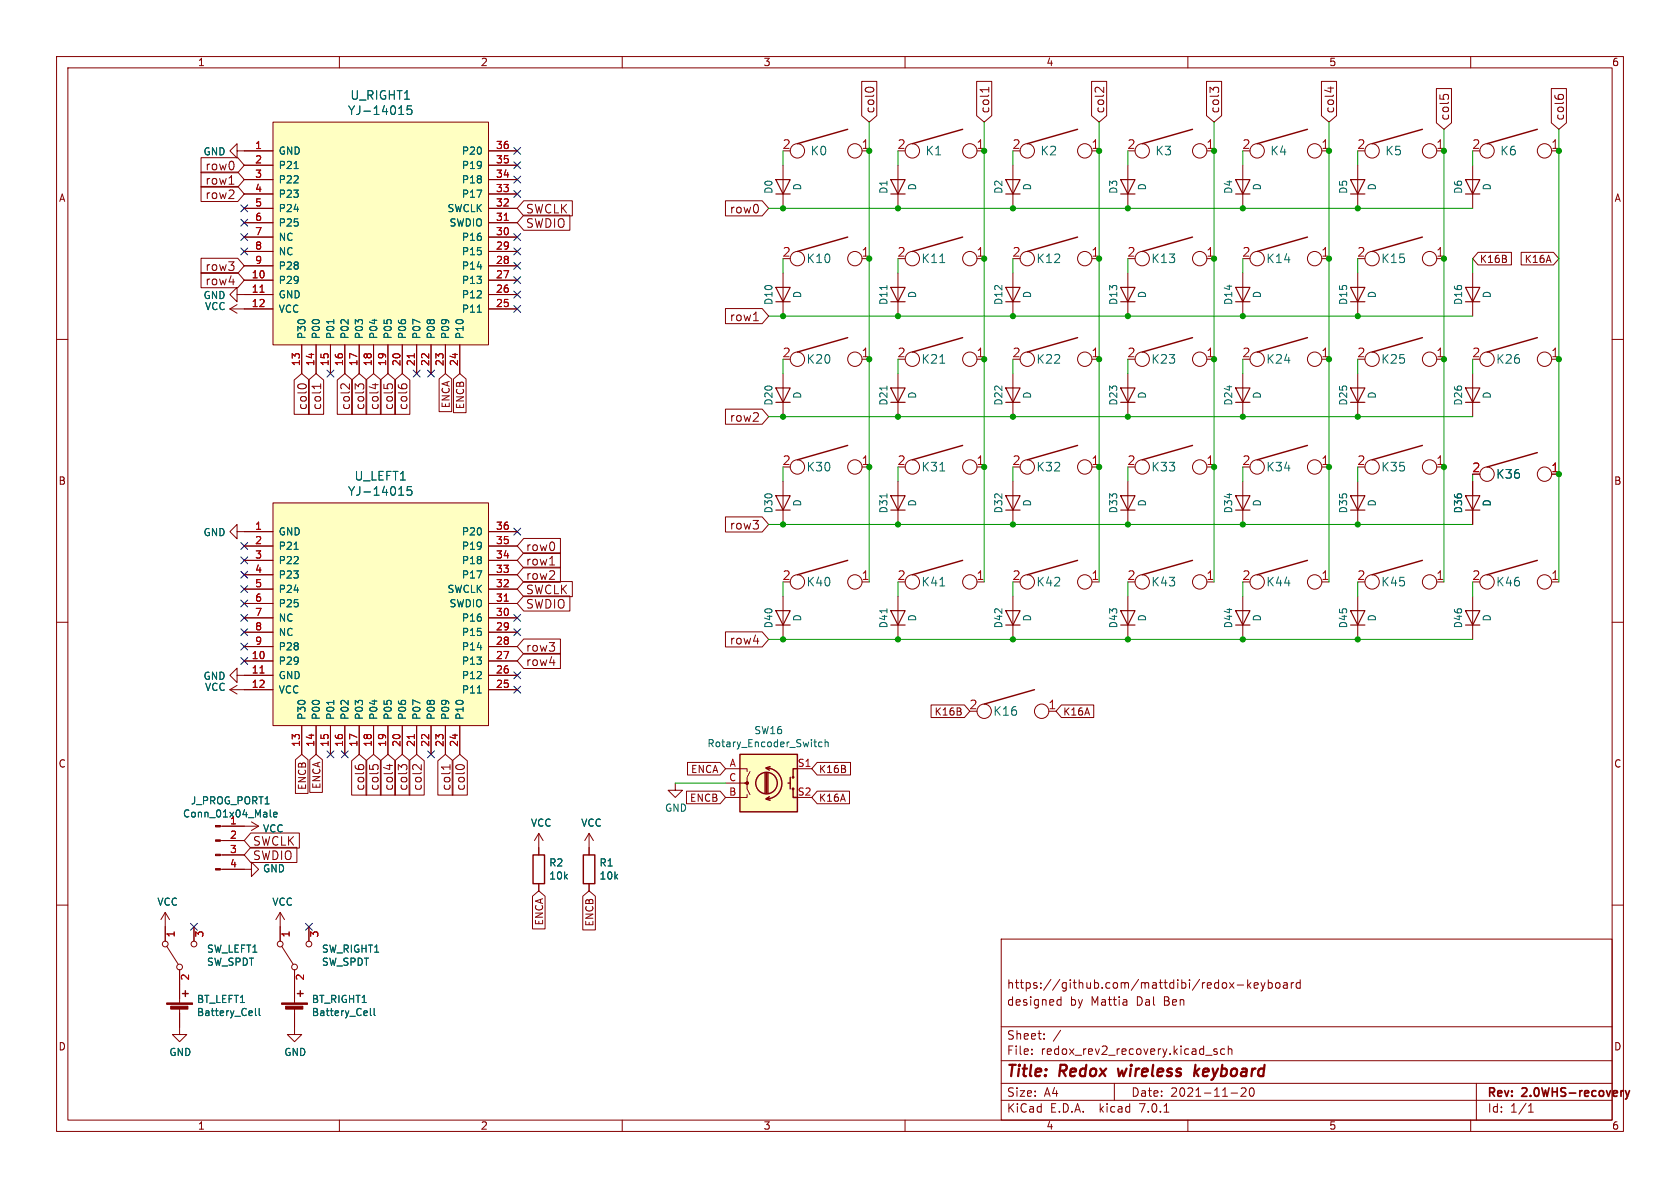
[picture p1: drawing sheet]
<svg xmlns="http://www.w3.org/2000/svg" width="297mm" height="210mm" viewBox="0 0 297 210" stroke-linecap="round" stroke-linejoin="round" font-family="sans-serif">
<g fill="none" stroke="#840000" stroke-width=".18">
<path d="M10 10h277v190h-277zM12 12h273v186h-273zM60 10v2M110 10v2M152.3 14.4h2.7v6l-1.3 1.2-1.4-1.2zM153.1 15.6l.4-.2 .8 .2M160 10v2M172.7 14.4h2.6v6l-1.3 1.2-1.3-1.2zM174.8 15.4v.9M193 14.4h2.6v6l-1.3 1.2-1.3-1.2zM195.1 15.4v1l-.8-.9-.4-.1-.2 .2M210 10v2"/>
<path d="M213.3 14.4h2.7v6l-1.4 1.2-1.3-1.2zM214.5 15.9l-.6-.5v1M214.6 15.6l.2-.2 .6 .2M233.6 14.4h2.7v6l-1.4 1.2-1.3-1.2zM235.3 15.3v1M253.9 15.7h2.7v6l-1.3 1.2-1.4-1.2zM254.6 16.8v.7M255.2 16.8l.2-.1 .6 .1M260 10v2M274.3 15.7h2.6v6l-1.3 1.2-1.3-1.2zM275.5 16.8l.3-.1 .5 .1M35.5 33h6.5l1.2 1.3-1.2 1.3h-6.5z"/>
<path d="M35.5 27.9h6.5l1.2 1.3-1.2 1.3h-6.5zM35.5 30.4h6.5l1.2 1.4-1.2 1.3h-6.5zM40.5 32.6h.9M41.9 26.7v-1.3l-1.3 1.3 1.3 1.2v-1.2h6.4M43.2 29.2h5.1M43.2 31.8h5.1M43.2 39.4h5.1M43.2 36.8h5.1M43.2 34.3h5.1M48.3 21.6h38.1v39.4h-38.1zM86.4 26.7h5M86.4 29.2h5"/>
<path d="M86.4 31.8h5M86.4 39.4h5M86.4 36.8h5M86.4 34.3h5M92.6 38h8.1v2.7h-8.1l-1.2-1.3zM92.6 35.5h8.6v2.7h-8.6l-1.2-1.4zM128.3 35.5h6.4l1.2 1.3-1.2 1.4h-6.4zM138.4 29.2v7.6M158.7 29.2v7.6M179.1 29.2v7.6M199.4 29.2v7.6M219.7 29.2v7.6"/>
<path d="M240 29.2v7.6M260.3 29.2v7.6M10 60h2M35.5 48.2h6.5l1.2 1.3-1.2 1.4h-6.5zM35.5 45.7h6.5l1.2 1.3-1.2 1.3h-6.5zM40.6 54.6h7.7M40.6 54.6l1.3 .8M41.9 52.1v-1.3l-1.3 1.3 1.3 1.2v-1.2h6.4M41.9 53.8l-1.3 .8M43.2 49.5h5.1M43.2 47h5.1M43.2 44.5h5.1"/>
<path d="M43.2 41.9h5.1M86.4 49.5h5M86.4 52.1h5M86.4 54.6h5M86.4 47h5M86.4 44.5h5M86.4 41.9h5M128.3 54.5h6.4l1.2 1.4-1.2 1.3h-6.4zM133.2 56.7h.9M138.4 48.3v7.6M158.7 48.3v7.6M179.1 48.3v7.6"/>
<path d="M199.4 48.3v7.6M219.7 48.3v7.6M240 48.3v7.6M260.3 48.3v7.6M261.3 44.6h5.9v2.2h-5.9l-1-1.1zM268.9 44.6h5.7l1 1.1-1 1.1h-5.7zM285 60h2M52 67.2l1.3-1.2 1.4 1.2v6h-2.7zM52.7 68.1l.5-.2 .9 .2M53.3 61v5M54.5 67.2l1.4-1.2 1.3 1.2v6h-2.7zM55.9 61v5"/>
<path d="M56.7 67.9v.8M56.7 68.3h-1.5l.2 .1M58.4 61v5M59.6 67.2l1.4-1.2 1.3 1.2v6h-2.7zM61 61v5M61.8 67.9v.9l-.9-.9h-.4l-.3 .2M62.2 67.2l1.3-1.2 1.3 1.2v6h-2.6zM63.4 68.4l-.6-.5v.9M63.4 68.1l.3-.2h.3l.3 .2M63.5 61v5M64.7 67.2l1.3-1.2 1.4 1.2v6h-2.7zM65.8 68h1.1"/>
<path d="M66 61v5M66.3 67.8v.9M67.2 67.2l1.4-1.2 1.3 1.2v6h-2.7zM67.9 67.9v.8M68.5 68.1l.2-.2h.4l.3 .2M68.6 61v5M69.8 67.2l1.3-1.2 1.4 1.2v6h-2.7zM70.4 68v.3M71 68.1l.3-.2h.3l.3 .2M71.1 61v5M73.7 61v5M76.2 61v5"/>
<path d="M77.6 67l1.1-1 1.2 1v5.8h-2.3zM78.7 61v5M80.2 67l1.1-1 1.1 1v5.9h-2.2zM81.3 61v5M128.3 72.3h6.4l1.2 1.4-1.2 1.3h-6.4zM138.4 66v7.7M158.7 66v7.7M179.1 66v7.7M199.4 66v7.7M219.7 66v7.7M240 66v7.7M260.3 66v7.7"/>
<path d="M41.9 94v-1.3l-1.3 1.3 1.3 1.3v-1.3h6.4M43.2 96.5h5.1M43.2 99.1h5.1M48.3 88.9h38.1v39.4h-38.1zM86.4 94h5M86.4 96.5h5M86.4 99.1h5M92.6 97.7h6.5v2.7h-6.5l-1.2-1.3zM92.6 95.2h6.5v2.7h-6.5l-1.2-1.4zM97.2 99.9h.8M128.3 91.4h6.4l1.2 1.3-1.2 1.3h-6.4zM138.4 85.1v7.6"/>
<path d="M158.7 85.1v7.6M179.1 85.1v7.6M199.4 85.1v7.6M219.7 85.1v7.6M240 85.1v7.6M260.3 85.1v7.6M10 110h2M41.9 119.4v-1.3l-1.3 1.3 1.3 1.3v-1.3h6.4M43.2 116.8h5.1M43.2 114.3h5.1M43.2 111.8h5.1M43.2 109.2h5.1"/>
<path d="M43.2 106.7h5.1M43.2 104.1h5.1M43.2 101.6h5.1M86.4 116.8h5M86.4 119.4h5M86.4 114.3h5M86.4 111.8h5M86.4 109.2h5M86.4 106.7h5M86.4 104.1h5M86.4 101.6h5M92.6 115.5h6.5v2.7h-6.5l-1.2-1.4z"/>
<path d="M92.6 102.8h8.6v2.7h-8.6l-1.2-1.4zM92.6 100.3h6.5v2.6h-6.5l-1.2-1.3zM92.6 105.3h8.1v2.7h-8.1l-1.2-1.3zM92.6 113h6.5v2.6h-6.5l-1.2-1.3zM128.3 111.7h6.4l1.2 1.3-1.2 1.4h-6.4zM138.4 105.4v7.6M158.7 105.4v7.6M179.1 105.4v7.6M199.4 105.4v7.6M219.7 105.4v7.6M240 105.4v7.6M260.3 105.4v7.6"/>
<path d="M285 110h2M40.6 121.9h7.7M40.6 121.9l1.3 .8M41.9 121.2l-1.3 .7M52.2 134.3l1.1-.9 1.2 .9v6h-2.3zM53.3 128.3v5.1M54.8 134.3l1.1-.9 1.1 .9v5.8h-2.2zM55.9 128.3v5.1M58.4 128.3v5.1M61 128.3v5.1M62.2 134.5l1.3-1.1 1.3 1.1v6.1h-2.6zM62.8 135.3v.3"/>
<path d="M63.4 135.5l.3-.3h.3l.3 .3M63.5 128.3v5.1M64.7 134.5l1.3-1.1 1.4 1.1v6.1h-2.7zM65.3 135.2v.8M65.9 135.5l.3-.3h.4l.3 .3M66 128.3v5.1M67.2 134.5l1.4-1.1 1.3 1.1v6.1h-2.7zM68.4 135.3h1M68.6 128.3v5.1M68.9 135.1v.9M69.8 134.5l1.3-1.1 1.4 1.1v6.1h-2.7zM71 135.5l.3-.3h.3l.3 .3"/>
<path d="M71 135.7l-.6-.5v.9M71.1 128.3v5.1M72.3 134.5l1.4-1.1 1.3 1.1v6.1h-2.7zM73.7 128.3v5.1M74.5 135.2v.9l-.9-.9h-.4l-.3 .3M76.2 128.3v5.1M77.4 134.5l1.3-1.1 1.4 1.1v6.1h-2.7zM78.7 128.3v5.1M79.6 135.2v.8M79.6 135.6h-1.6l.2 .1M79.9 134.5l1.4-1.1 1.3 1.1v6.1h-2.7zM80.6 135.4l.6-.2 .8 .2"/>
<path d="M81.3 128.3v5.1M86.4 121.9h5M119.4 138.4v1.3h1.2l-1.2 1.3-1.3-1.3h1.3M121.4 139.9h5.9l1 1.1-1 1.1h-5.9zM121.5 134.8h5.8l1 1.1-1 1.1h-5.8zM128.3 135.9h3.8v.5M128.3 138.4h3.8v1l.5 1.1M132.6 136.4l-.5 1v1h-.5M141 135.9h2.5M144.5 134.8h5.9v2.2h-5.9l-1-1.1zM144.5 139.9h5.7v2.2h-5.7l-1-1.1zM164.6 124.6h5.9l.9 1.1-.9 1.1h-5.9z"/>
<path d="M187.6 124.6h5.8v2.2h-5.8l-.9-1.1zM10 160h2M39 153.7h5.4v-1.3l1.3 1.3-1.3 1.2v-1.2M39 146.1h6.7M39 151.1h4.2M39 148.6h4.2M44.3 147.3h8.6v2.6h-8.6l-1.1-1.3zM44.3 149.8h8.2v2.7h-8.2l-1.1-1.4zM44.4 145.3l1.3 .8M45.7 146.1l-1.3 .7M94.1 158.4l1.1-.9 1.2 .9v5.8h-2.3zM95.2 147.3l-.7 1.3"/>
<path d="M95.2 147.3v3.8M95.2 156.2v1.3M95.2 147.3l.8 1.3M103 158.4l1.1-.9 1.2 .9v6h-2.3zM104.1 147.3l-.7 1.3M104.1 147.3v3.8M104.1 156.2v1.3M104.1 147.3l.8 1.3M132.1 140.5v.5h-3.8M285 160h2M29.2 161.3l-.8 1.3M29.2 161.3v5.1"/>
<path d="M29.2 161.3l.8 1.3M29.5 167.3l2 3.1M31.7 178.3v4.6h1.3l-1.3 1.3-1.2-1.3h1.2M31.7 171.5v5.8M34.3 163.8v2.6M49.5 161.3l-.7 1.3M49.5 161.3v5.1M49.5 161.3l.8 1.3M49.8 167.3l2 3.1M52.1 178.3v4.6h1.2l-1.2 1.3-1.3-1.3h1.3M52.1 171.5v5.8M54.6 163.8v2.6"/>
<path d="M177 166h108v32h-108zM187 177.6h.6M187 176.8h.6M187.6 176.2v1.5M217.4 173.7l.7 1M218.1 173.7l-.7 1M218.7 174.1h1.2M220.6 173.2v1.5M220.7 174.1l.4 .6M221.1 173.7l-.5 .6M221.7 174.2l.7-.1v-.3l-.5-.1-.2 .2 .1 .7h.6M222.9 173.7l.4 1"/>
<path d="M223.3 174.7l-.2 .4-.2 .1M223.6 173.7l-.3 1M224.2 173.8l.4-.1 .3 .3v.4l-.1 .2h-.6M224.2 173.2v1.5M225.6 173.8l.4-.1 .3 .3v.4l-.3 .3-.4-.1-.1-.2v-.4zM226.9 173.8h.6l.1 .9M227.6 174.1h-.5a.29 .29 0 0 0-.3 .3 .29 .29 0 0 0 .3 .3l.5-.1M228.3 173.7v1M228.7 173.7l-.3 .1-.1 .2M229.9 173.8l-.5-.1-.3 .3v.4l.2 .2h.6M229.9 173.2v1.5M60 198v2"/>
<path d="M110 198v2M160 198v2M177 194.5h108M177 191.5h108M177 187.5h108M177 181.5h108M182.4 186.3v.1M182.4 185.5v.1M184.6 183.6v.1M184.6 182.8v.1M197 191.5v3M205.8 196.6h.8"/>
<path d="M210 198v2M213.1 186.5h1.2M215.1 185.5l-.3-.1-.2 .2v.2l.5 .2v.3h-.5M216.5 185.5l-.4-.1-.3 .3v.4l.1 .2h.6M217.1 185.5l.3-.1 .3 .1 .1 .9M217.1 184.9v1.5M217.6 193.2h1.2M219.5 192.4h-.1M220.1 192.4l.2 .2-.1 .3-.8 .9h.9M221.1 192.4a1 1 0 0 0 .1 1.4 .81 .81 0 0 0 .6-.6 .81 .81 0 0 0-.3-.8M260 198v2M261 191.5v6.5"/>
<path d="M270.2 196.6h.9M270.5 195.3l-.3 .2M270.6 195.1v1.5"/>
<circle cx="141" cy="26.7" r="1.27"/>
<circle cx="151.1" cy="26.7" r="1.27"/>
<circle cx="161.3" cy="26.7" r="1.27"/>
<circle cx="171.4" cy="26.7" r="1.27"/>
<circle cx="181.6" cy="26.7" r="1.27"/>
<circle cx="191.8" cy="26.7" r="1.27"/>
<circle cx="201.9" cy="26.7" r="1.27"/>
<circle cx="212.1" cy="26.7" r="1.27"/>
<circle cx="222.2" cy="26.7" r="1.27"/>
<circle cx="232.4" cy="26.7" r="1.27"/>
<circle cx="242.6" cy="26.7" r="1.27"/>
<circle cx="252.7" cy="26.7" r="1.27"/>
<circle cx="262.9" cy="26.7" r="1.27"/>
<circle cx="273.1" cy="26.7" r="1.27"/>
<circle cx="141" cy="45.7" r="1.27"/>
<circle cx="151.1" cy="45.7" r="1.27"/>
<circle cx="161.3" cy="45.7" r="1.27"/>
<circle cx="171.4" cy="45.7" r="1.27"/>
<circle cx="181.6" cy="45.7" r="1.27"/>
<circle cx="191.8" cy="45.7" r="1.27"/>
<circle cx="201.9" cy="45.7" r="1.27"/>
<circle cx="212.1" cy="45.7" r="1.27"/>
<circle cx="222.2" cy="45.7" r="1.27"/>
<circle cx="232.4" cy="45.7" r="1.27"/>
<circle cx="242.6" cy="45.7" r="1.27"/>
<circle cx="252.7" cy="45.7" r="1.27"/>
<circle cx="141" cy="63.5" r="1.27"/>
<circle cx="151.1" cy="63.5" r="1.27"/>
<circle cx="161.3" cy="63.5" r="1.27"/>
<circle cx="171.4" cy="63.5" r="1.27"/>
<circle cx="181.6" cy="63.5" r="1.27"/>
<circle cx="191.8" cy="63.5" r="1.27"/>
<circle cx="201.9" cy="63.5" r="1.27"/>
<circle cx="212.1" cy="63.5" r="1.27"/>
<circle cx="222.2" cy="63.5" r="1.27"/>
<circle cx="232.4" cy="63.5" r="1.27"/>
<circle cx="242.6" cy="63.5" r="1.27"/>
<circle cx="252.7" cy="63.5" r="1.27"/>
<circle cx="262.9" cy="63.5" r="1.27"/>
<circle cx="273.1" cy="63.5" r="1.27"/>
<circle cx="141" cy="82.5" r="1.27"/>
<circle cx="151.1" cy="82.5" r="1.27"/>
<circle cx="161.3" cy="82.5" r="1.27"/>
<circle cx="171.4" cy="82.5" r="1.27"/>
<circle cx="181.6" cy="82.5" r="1.27"/>
<circle cx="191.8" cy="82.5" r="1.27"/>
<circle cx="201.9" cy="82.5" r="1.27"/>
<circle cx="212.1" cy="82.5" r="1.27"/>
<circle cx="222.2" cy="82.5" r="1.27"/>
<circle cx="232.4" cy="82.5" r="1.27"/>
<circle cx="242.6" cy="82.5" r="1.27"/>
<circle cx="252.7" cy="82.5" r="1.27"/>
<circle cx="262.9" cy="83.8" r="1.27"/>
<circle cx="273.1" cy="83.8" r="1.27"/>
<circle cx="141" cy="102.9" r="1.27"/>
<circle cx="151.1" cy="102.9" r="1.27"/>
<circle cx="161.3" cy="102.9" r="1.27"/>
<circle cx="171.4" cy="102.9" r="1.27"/>
<circle cx="181.6" cy="102.9" r="1.27"/>
<circle cx="191.8" cy="102.9" r="1.27"/>
<circle cx="201.9" cy="102.9" r="1.27"/>
<circle cx="212.1" cy="102.9" r="1.27"/>
<circle cx="222.2" cy="102.9" r="1.27"/>
<circle cx="232.4" cy="102.9" r="1.27"/>
<circle cx="242.6" cy="102.9" r="1.27"/>
<circle cx="252.7" cy="102.9" r="1.27"/>
<circle cx="262.9" cy="102.9" r="1.27"/>
<circle cx="273.1" cy="102.9" r="1.27"/>
<circle cx="174" cy="125.7" r="1.27"/>
<circle cx="184.1" cy="125.7" r="1.27"/>
<circle cx="29.2" cy="166.9" r=".51"/>
<circle cx="31.8" cy="170.9" r=".51"/>
<circle cx="34.3" cy="166.9" r=".51"/>
<circle cx="49.5" cy="166.9" r=".51"/>
<circle cx="52.1" cy="170.9" r=".51"/>
<circle cx="54.6" cy="166.9" r=".51"/>
</g>
<path d="M287.4 192.8l.3 1M287.7 193.8l-.1 .4-.2 .1M288.1 192.8l-.4 1" fill="none" stroke="#840000" stroke-width=".3"/>
<path d="M197.6 188.9l.3 1.3M211.3 188.2l-.2 2M211.4 189.5l.5 .7M212 188.9l-.8 .8" fill="none" stroke="#840000" stroke-width=".4"/>
<g fill="none" stroke="#840000" stroke-width=".2">
<path d="M137.2 31.8h2.5l-1.3 2.5zM137.2 34.3h2.5M157.5 31.8h2.5l-1.3 2.5zM157.5 34.3h2.5M177.8 31.8h2.5l-1.2 2.5zM177.8 34.3h2.5M198.1 31.8h2.6l-1.3 2.5zM198.1 34.3h2.6M218.4 31.8h2.6l-1.3 2.5zM218.4 34.3h2.6M238.8 31.8h2.5l-1.3 2.5zM238.8 34.3h2.5"/>
<path d="M259.1 31.8h2.5l-1.3 2.5zM259.1 34.3h2.5M137.2 50.8h2.5l-1.3 2.5zM137.2 53.3h2.5M157.5 50.8h2.5l-1.3 2.5zM157.5 53.3h2.5M177.8 50.8h2.5l-1.2 2.5zM177.8 53.3h2.5M198.1 50.8h2.6l-1.3 2.5zM198.1 53.3h2.6M218.4 50.8h2.6l-1.3 2.5zM218.4 53.3h2.6"/>
<path d="M238.8 50.8h2.5l-1.3 2.5zM238.8 53.3h2.5M259.1 50.8h2.5l-1.3 2.5zM259.1 53.3h2.5M137.2 68.6h2.5l-1.3 2.5zM137.2 71.1h2.5M157.5 68.6h2.5l-1.3 2.5zM157.5 71.1h2.5M177.8 68.6h2.5l-1.2 2.5zM177.8 71.1h2.5M198.1 68.6h2.6l-1.3 2.5zM198.1 71.1h2.6"/>
<path d="M218.4 68.6h2.6l-1.3 2.5zM218.4 71.1h2.6M238.8 68.6h2.5l-1.3 2.5zM238.8 71.1h2.5M259.1 68.6h2.5l-1.3 2.5zM259.1 71.1h2.5M137.2 87.6h2.5l-1.3 2.6zM137.2 90.2h2.5M157.5 87.6h2.5l-1.3 2.6zM157.5 90.2h2.5M177.8 87.6h2.5l-1.2 2.6zM177.8 90.2h2.5"/>
<path d="M198.1 87.6h2.6l-1.3 2.6zM198.1 90.2h2.6M218.4 87.6h2.6l-1.3 2.6zM218.4 90.2h2.6M238.8 87.6h2.5l-1.3 2.6zM238.8 90.2h2.5M259.1 87.6h2.5l-1.3 2.6zM259.1 90.2h2.5M137.2 108h2.5l-1.3 2.5zM137.2 110.5h2.5M157.5 108h2.5l-1.3 2.5zM157.5 110.5h2.5"/>
<path d="M177.8 108h2.5l-1.2 2.5zM177.8 110.5h2.5M198.1 108h2.6l-1.3 2.5zM198.1 110.5h2.6M218.4 108h2.6l-1.3 2.5zM218.4 110.5h2.6M238.8 108h2.5l-1.3 2.5zM238.8 110.5h2.5M259.1 108h2.5l-1.3 2.5zM259.1 110.5h2.5"/>
</g>
<g fill="none" stroke="#840000" stroke-width=".25">
<path d="M149.9 22.9l-8.9 2.5M170.2 22.9l-8.9 2.5M190.5 22.9l-8.9 2.5M210.8 22.9l-8.9 2.5M231.1 22.9l-8.9 2.5M251.5 22.9l-8.9 2.5M271.8 22.9l-8.9 2.5M149.9 41.9l-8.9 2.6M149.9 59.7l-8.9 2.5M170.2 41.9l-8.9 2.6M170.2 59.7l-8.9 2.5M190.5 41.9l-8.9 2.6"/>
<path d="M190.5 59.7l-8.9 2.5M210.8 59.7l-8.9 2.5M210.8 41.9l-8.9 2.6M231.1 41.9l-8.9 2.6M231.1 59.7l-8.9 2.5M251.5 59.7l-8.9 2.5M251.5 41.9l-8.9 2.6M271.8 59.7l-8.9 2.5M149.9 78.7l-8.9 2.6M170.2 78.7l-8.9 2.6M190.5 78.7l-8.9 2.6M210.8 78.7l-8.9 2.6"/>
<path d="M231.1 78.7l-8.9 2.6M251.5 78.7l-8.9 2.6M149.9 99.1l-8.9 2.5M170.2 99.1l-8.9 2.5M190.5 99.1l-8.9 2.5M210.8 99.1l-8.9 2.5M231.1 99.1l-8.9 2.5M251.5 99.1l-8.9 2.5M271.8 80l-8.9 2.6M271.8 99.1l-8.9 2.5M130.8 133.4h10.2v10.1h-10.2zM135.3 136.7v3.5"/>
<path d="M135.5 135.8a2.73 2.73 0 0 1 2.7 2.7 2.73 2.73 0 0 1-2.7 2.7M135.5 136.7v3.5M135.8 136.7v3.5M136.1 135.5l-.7 .3 .6 .3M139.3 138.4h.4M139.7 137.4v2M140.2 139.4v1.6h.8M141 135.9h-.8v1.5M182.9 121.9l-8.9 2.6M94.2 151.1h2.1v5.1h-2.1zM103.1 151.1h2.1v5.1h-2.1zM136 140.8l-.6 .4 .7 .3"/>
<path d="M32.3 175.6h1M32.8 175.1v1M52.6 175.6h1M53.1 175.1v1"/>
<circle cx="135.5" cy="138.4" r="1.9"/>
<circle cx="140.2" cy="139.4" r=".13"/>
<circle cx="140.2" cy="137.4" r=".13"/>
</g>
<g fill="#ffffc2" stroke="#ffffc2" stroke-width=".18">
<path d="M48.3 88.9h38.1v39.4h-38.1z"/>
<path d="M48.3 21.6h38.1v39.4h-38.1z"/>
<path d="M130.8 133.4h10.2v10.1h-10.2z"/>
</g>
<path d="M89.1 39h.8M46 51.7h.7M73.3 62.5v.8M46 119h.7M89.1 106.3h.8M73.3 129.8v.8" fill="none" stroke="#a90000" stroke-width=".18"/>
<g fill="none" stroke="#006464" stroke-width=".18">
<path d="M72.8 18.7h-.8v.7l.2-.1 .5 .1 .1 .2v.5l-.3 .1-.5-.1M52 29.8h.7M70.5 20.2h.9M59 56.5v.7M84.4 55.2h.7M166.2 46.4h.8M166.2 64.2h.8M52 97.1h.7M70.5 87.5h.9M72.8 86h-.8v.7l.2-.1 .5 .1 .1 .2v.5l-.3 .1-.5-.1M166.2 83.3h.8M166.2 103.6h.8"/>
<path d="M59 123.8v.7M84.4 122.5h.7M145.3 131.2h-.3l-.3 .2 .1 .5h.5M145.9 131.3l.1-.1h.4v.8M145.9 130.7v1.3M47.8 143.2v1l.2 .2M48.4 144l.6-.1-.1-.3h-.3l-.2 .2v.6h.5M45.2 178.3v1l.1 .2M45.8 178.3v1l.2 .2M65.5 178.3v1l.2 .2M66.1 178.3v1l.2 .2"/>
</g>
<g fill="#840000" stroke="#840000" stroke-width=".18">
<path d="M38.1 153.5h.9v.3h-.9z"/>
<path d="M38.1 151h.9v.3h-.9z"/>
<path d="M38.1 148.5h.9v.2h-.9z"/>
<path d="M38.1 145.9h.9v.3h-.9z"/>
<path d="M49.8 177.3h4.6v.2h-4.6z"/>
<path d="M50.5 177.9h3v.5h-3z"/>
<path d="M29.5 177.3h4.5v.2h-4.5z"/>
<path d="M30.2 177.9h3v.5h-3z"/>
<circle cx="132.1" cy="138.4" r=".25"/>
</g>
<g fill="none" stroke="#009600" stroke-width=".18">
<path d="M135.9 36.8h124.4M138.4 26.7v2.5M153.7 21.6v81.3M158.7 26.7v2.5M174 21.6v81.3M179.1 26.7v2.5M194.3 21.6v81.3M199.4 26.7v2.5M214.6 21.6v81.3M219.7 26.7v2.5M234.9 21.6v81.3M240 26.7v2.5"/>
<path d="M255.3 22.9v80M260.3 26.7v2.5M275.6 22.9v80M135.9 55.9h124.4M138.4 45.7v2.6M158.7 45.7v2.6M179.1 45.7v2.6M199.4 45.7v2.6M219.7 45.7v2.6M240 45.7v2.6M260.3 45.7v2.6M135.9 73.7h124.4"/>
<path d="M138.4 63.5v2.5M158.7 63.5v2.5M179.1 63.5v2.5M199.4 63.5v2.5M219.7 63.5v2.5M240 63.5v2.5M260.3 63.5v2.5M135.9 92.7h124.4M138.4 82.6v2.5M158.7 82.6v2.5M179.1 82.6v2.5M199.4 82.6v2.5"/>
<path d="M219.7 82.6v2.5M240 82.6v2.5M260.3 83.8v1.3M135.9 113h124.4M138.4 102.9v2.5M158.7 102.9v2.5M179.1 102.9v2.5M199.4 102.9v2.5M219.7 102.9v2.5M240 102.9v2.5M260.3 102.9v2.5M119.4 138.4h8.9"/>
</g>
<g fill="none" stroke="#000084" stroke-width=".18">
<path d="M42.6 38.8l1.2 1.2M42.6 36.2l1.2 1.2M43.8 38.8l-1.2 1.2M43.8 36.2l-1.2 1.2M90.8 26.1l1.2 1.2M90.8 28.6l1.2 1.2M90.8 31.1l1.2 1.3M90.8 33.7l1.2 1.2M92 26.1l-1.2 1.2M92 28.6l-1.2 1.2M92 31.1l-1.2 1.3M92 33.7l-1.2 1.2"/>
<path d="M42.6 41.3l1.2 1.2M42.6 43.8l1.2 1.3M43.8 41.3l-1.2 1.2M43.8 43.8l-1.2 1.3M90.8 51.5l1.2 1.2M90.8 54l1.2 1.2M90.8 46.4l1.2 1.2M90.8 41.3l1.2 1.2M90.8 43.8l1.2 1.3M90.8 48.9l1.2 1.2M92 51.5l-1.2 1.2M92 54l-1.2 1.2"/>
<path d="M92 46.4l-1.2 1.2M92 41.3l-1.2 1.2M92 43.8l-1.2 1.3M92 48.9l-1.2 1.2M57.8 65.4l1.2 1.2M59 65.4l-1.2 1.2M73.1 65.4l1.2 1.2M74.3 65.4l-1.2 1.2M75.6 65.4l1.2 1.2M76.8 65.4l-1.2 1.2M42.6 98.5l1.2 1.2M42.6 95.9l1.2 1.2"/>
<path d="M43.8 95.9l-1.2 1.2M43.8 98.5l-1.2 1.2M90.8 93.4l1.2 1.2M92 93.4l-1.2 1.2M42.6 108.6l1.2 1.2M42.6 116.2l1.2 1.2M42.6 113.7l1.2 1.2M42.6 111.2l1.2 1.2M42.6 101l1.2 1.2M42.6 103.5l1.2 1.2M42.6 106.1l1.2 1.2M43.8 108.6l-1.2 1.2"/>
<path d="M43.8 116.2l-1.2 1.2M43.8 113.7l-1.2 1.2M43.8 111.2l-1.2 1.2M43.8 101l-1.2 1.2M43.8 103.5l-1.2 1.2M43.8 106.1l-1.2 1.2M90.8 118.8l1.2 1.2M90.8 111.2l1.2 1.2M90.8 108.6l1.2 1.2M92 118.8l-1.2 1.2M92 111.2l-1.2 1.2M92 108.6l-1.2 1.2"/>
<path d="M57.8 132.7l1.2 1.3M59 132.7l-1.2 1.3M60.4 132.7l1.2 1.3M61.6 132.7l-1.2 1.3M75.6 132.7l1.2 1.3M76.8 132.7l-1.2 1.3M90.8 121.3l1.2 1.2M92 121.3l-1.2 1.2M33.7 163.2l1.2 1.2M34.9 163.2l-1.2 1.2M54 163.2l1.2 1.2M55.2 163.2l-1.2 1.2"/>
</g>
<g fill="#009600" stroke="#009600" stroke-width=".18">
<circle cx="234.9" cy="26.7" r=".46"/>
<circle cx="275.6" cy="26.7" r=".46"/>
<circle cx="255.3" cy="26.7" r=".46"/>
<circle cx="234.9" cy="45.7" r=".46"/>
<circle cx="240" cy="55.9" r=".46"/>
<circle cx="240" cy="36.8" r=".46"/>
<circle cx="174" cy="26.7" r=".46"/>
<circle cx="158.7" cy="36.8" r=".46"/>
<circle cx="153.7" cy="26.7" r=".46"/>
<circle cx="194.3" cy="26.7" r=".46"/>
<circle cx="179.1" cy="36.8" r=".46"/>
<circle cx="174" cy="45.7" r=".46"/>
<circle cx="199.4" cy="73.7" r=".46"/>
<circle cx="219.7" cy="92.7" r=".46"/>
<circle cx="214.6" cy="82.6" r=".46"/>
<circle cx="234.9" cy="82.6" r=".46"/>
<circle cx="199.4" cy="92.7" r=".46"/>
<circle cx="194.3" cy="82.6" r=".46"/>
<circle cx="219.7" cy="113" r=".46"/>
<circle cx="240" cy="113" r=".46"/>
<circle cx="199.4" cy="113" r=".46"/>
<circle cx="219.7" cy="36.8" r=".46"/>
<circle cx="214.6" cy="26.7" r=".46"/>
<circle cx="194.3" cy="45.7" r=".46"/>
<circle cx="199.4" cy="55.9" r=".46"/>
<circle cx="194.3" cy="63.5" r=".46"/>
<circle cx="214.6" cy="45.7" r=".46"/>
<circle cx="214.6" cy="63.5" r=".46"/>
<circle cx="219.7" cy="55.9" r=".46"/>
<circle cx="199.4" cy="36.8" r=".46"/>
<circle cx="219.7" cy="73.7" r=".46"/>
<circle cx="255.3" cy="45.7" r=".46"/>
<circle cx="234.9" cy="63.5" r=".46"/>
<circle cx="240" cy="92.7" r=".46"/>
<circle cx="275.6" cy="83.8" r=".46"/>
<circle cx="255.3" cy="63.5" r=".46"/>
<circle cx="275.6" cy="63.5" r=".46"/>
<circle cx="255.3" cy="82.6" r=".46"/>
<circle cx="240" cy="73.7" r=".46"/>
<circle cx="138.4" cy="36.8" r=".46"/>
<circle cx="153.7" cy="45.7" r=".46"/>
<circle cx="158.7" cy="92.7" r=".46"/>
<circle cx="138.4" cy="113" r=".46"/>
<circle cx="158.7" cy="113" r=".46"/>
<circle cx="138.4" cy="73.7" r=".46"/>
<circle cx="153.7" cy="82.6" r=".46"/>
<circle cx="158.7" cy="73.7" r=".46"/>
<circle cx="158.7" cy="55.9" r=".46"/>
<circle cx="179.1" cy="55.9" r=".46"/>
<circle cx="179.1" cy="73.7" r=".46"/>
<circle cx="174" cy="63.5" r=".46"/>
<circle cx="174" cy="82.6" r=".46"/>
<circle cx="179.1" cy="92.7" r=".46"/>
<circle cx="153.7" cy="63.5" r=".46"/>
<circle cx="138.4" cy="55.9" r=".46"/>
<circle cx="138.4" cy="92.7" r=".46"/>
<circle cx="179.1" cy="113" r=".46"/>
</g>
<g font-size="2.8" fill="#840000">
<text x="178" y="190.8">Title:</text>
<text x="187.4" y="190.8">Redox</text>
<text x="198.4" y="190.8">wireless</text>
<text x="212.4" y="190.8">keyboard</text>
</g>
<g font-size="2.1" fill="#006464">
<text x="61.9" y="17.8">U_RIGHT1</text>
<text x="61.5" y="20.5">YJ-14015</text>
<text x="143.3" y="27.6">K0</text>
<text x="163.6" y="27.6">K1</text>
<text x="183.9" y="27.6">K2</text>
<text x="204.2" y="27.6">K3</text>
<text x="224.5" y="27.6">K4</text>
<text x="244.9" y="27.6">K5</text>
<text x="265.2" y="27.6">K6</text>
<text x="142.5" y="46.7">K10</text>
<text x="162.8" y="46.7">K11</text>
<text x="183.2" y="46.7">K12</text>
<text x="203.5" y="46.7">K13</text>
<text x="223.8" y="46.7">K14</text>
<text x="244.1" y="46.7">K15</text>
<text x="142.5" y="64.5">K20</text>
<text x="162.8" y="64.5">K21</text>
<text x="183.2" y="64.5">K22</text>
<text x="203.5" y="64.5">K23</text>
<text x="223.8" y="64.5">K24</text>
<text x="244.1" y="64.5">K25</text>
<text x="264.4" y="64.5">K26</text>
<text x="142.5" y="83.5">K30</text>
<text x="162.8" y="83.5">K31</text>
<text x="183.2" y="83.5">K32</text>
<text x="203.5" y="83.5">K33</text>
<text x="223.8" y="83.5">K34</text>
<text x="244.1" y="83.5">K35</text>
<text x="61.5" y="87.8">YJ-14015</text>
<text x="62.6" y="85.1">U_LEFT1</text>
<text x="264.4" y="84.8">K36</text>
<text x="142.5" y="103.8">K40</text>
<text x="162.8" y="103.8">K41</text>
<text x="183.2" y="103.8">K42</text>
<text x="203.5" y="103.8">K43</text>
<text x="223.8" y="103.8">K44</text>
<text x="244.1" y="103.8">K45</text>
<text x="264.4" y="103.8">K46</text>
<text x="175.5" y="126.7">K16</text>
</g>
<g font-size="2.1" fill="#840000">
<text x="154.7" y="20.1" transform="rotate(-90 154.7 20.1)">col0</text>
<text x="175.1" y="20.1" transform="rotate(-90 175.1 20.1)">col1</text>
<text x="195.4" y="20.1" transform="rotate(-90 195.4 20.1)">col2</text>
<text x="215.7" y="20.1" transform="rotate(-90 215.7 20.1)">col3</text>
<text x="236" y="20.1" transform="rotate(-90 236 20.1)">col4</text>
<text x="256.3" y="21.3" transform="rotate(-90 256.3 21.3)">col5</text>
<text x="276.7" y="21.3" transform="rotate(-90 276.7 21.3)">col6</text>
<text x="36.2" y="35.4">row2</text>
<text x="36.2" y="30.3">row0</text>
<text x="36.2" y="32.8">row1</text>
<text x="93" y="40.4">SWDIO</text>
<text x="93" y="37.9">SWCLK</text>
<text x="128.9" y="37.9">row0</text>
<text x="36.2" y="50.6">row4</text>
<text x="36.2" y="48.1">row3</text>
<text x="128.9" y="56.9">row1</text>
<text x="54.4" y="72.6" transform="rotate(-90 54.4 72.6)">col0</text>
<text x="56.9" y="72.6" transform="rotate(-90 56.9 72.6)">col1</text>
<text x="62" y="72.6" transform="rotate(-90 62 72.6)">col2</text>
<text x="64.6" y="72.6" transform="rotate(-90 64.6 72.6)">col3</text>
<text x="67.1" y="72.6" transform="rotate(-90 67.1 72.6)">col4</text>
<text x="69.6" y="72.6" transform="rotate(-90 69.6 72.6)">col5</text>
<text x="72.2" y="72.6" transform="rotate(-90 72.2 72.6)">col6</text>
<text x="128.9" y="74.7">row2</text>
<text x="128.9" y="93.8">row3</text>
<text x="93" y="100.1">row1</text>
<text x="93" y="97.6">row0</text>
<text x="93" y="105.2">SWCLK</text>
<text x="93" y="102.7">row2</text>
<text x="93" y="107.7">SWDIO</text>
<text x="93" y="117.9">row4</text>
<text x="93" y="115.4">row3</text>
<text x="128.9" y="114.1">row4</text>
<text x="64.6" y="139.9" transform="rotate(-90 64.6 139.9)">col6</text>
<text x="67.1" y="139.9" transform="rotate(-90 67.1 139.9)">col5</text>
<text x="69.6" y="139.9" transform="rotate(-90 69.6 139.9)">col4</text>
<text x="72.2" y="139.9" transform="rotate(-90 72.2 139.9)">col3</text>
<text x="74.7" y="139.9" transform="rotate(-90 74.7 139.9)">col2</text>
<text x="79.8" y="139.9" transform="rotate(-90 79.8 139.9)">col1</text>
<text x="82.3" y="139.9" transform="rotate(-90 82.3 139.9)">col0</text>
<text x="44.7" y="149.7">SWCLK</text>
<text x="44.7" y="152.2">SWDIO</text>
<text x="178" y="177.9">designed</text>
<text x="178" y="174.9">https://github.com/mattdibi/redox-keyboard</text>
<text x="189.2" y="177.9">by</text>
<text x="192.9" y="177.9">Mattia</text>
<text x="201" y="177.9">Dal</text>
<text x="205.8" y="177.9">Ben</text>
<text x="178" y="183.9">Sheet:</text>
<text x="186.2" y="183.9">/</text>
<text x="178" y="186.6">File:</text>
<text x="184" y="186.6">redox_rev2_recovery.kicad_sch</text>
<text x="178" y="196.8">KiCad</text>
<text x="178" y="194">Size:</text>
<text x="184.6" y="194">A4</text>
<text x="185.7" y="196.8">E.D.A.</text>
<text x="194.4" y="196.8">kicad</text>
<text x="200" y="194">Date:</text>
<text x="201.5" y="196.8">7.0.1</text>
<text x="206.9" y="194">2021-11-20</text>
<text x="263" y="194.2">Rev:</text>
<text x="263" y="196.8">Id:</text>
<text x="267" y="196.8">1/1</text>
<text x="269.2" y="194.2">2.0WHS-recovery</text>
</g>
<g font-size="2.1" fill="#a90000">
<text x="138.3" y="26.4">2</text>
<text x="152.3" y="26.4">1</text>
<text x="158.6" y="26.4">2</text>
<text x="172.6" y="26.4">1</text>
<text x="178.9" y="26.4">2</text>
<text x="192.9" y="26.4">1</text>
<text x="199.3" y="26.4">2</text>
<text x="213.2" y="26.4">1</text>
<text x="219.6" y="26.4">2</text>
<text x="233.6" y="26.4">1</text>
<text x="239.9" y="26.4">2</text>
<text x="253.9" y="26.4">1</text>
<text x="260.2" y="26.4">2</text>
<text x="274.2" y="26.4">1</text>
<text x="138.3" y="45.5">2</text>
<text x="152.3" y="45.5">1</text>
<text x="158.6" y="45.5">2</text>
<text x="172.6" y="45.5">1</text>
<text x="178.9" y="45.5">2</text>
<text x="192.9" y="45.5">1</text>
<text x="199.3" y="45.5">2</text>
<text x="213.2" y="45.5">1</text>
<text x="219.6" y="45.5">2</text>
<text x="233.6" y="45.5">1</text>
<text x="239.9" y="45.5">2</text>
<text x="253.9" y="45.5">1</text>
<text x="138.3" y="63.2">2</text>
<text x="152.3" y="63.2">1</text>
<text x="158.6" y="63.2">2</text>
<text x="172.6" y="63.2">1</text>
<text x="178.9" y="63.2">2</text>
<text x="192.9" y="63.2">1</text>
<text x="199.3" y="63.2">2</text>
<text x="213.2" y="63.2">1</text>
<text x="219.6" y="63.2">2</text>
<text x="233.6" y="63.2">1</text>
<text x="239.9" y="63.2">2</text>
<text x="253.9" y="63.2">1</text>
<text x="260.2" y="63.2">2</text>
<text x="274.2" y="63.2">1</text>
<text x="138.3" y="82.3">2</text>
<text x="152.3" y="82.3">1</text>
<text x="158.6" y="82.3">2</text>
<text x="172.6" y="82.3">1</text>
<text x="178.9" y="82.3">2</text>
<text x="192.9" y="82.3">1</text>
<text x="199.3" y="82.3">2</text>
<text x="213.2" y="82.3">1</text>
<text x="219.6" y="82.3">2</text>
<text x="233.6" y="82.3">1</text>
<text x="239.9" y="82.3">2</text>
<text x="253.9" y="82.3">1</text>
<text x="260.2" y="83.6">2</text>
<text x="274.2" y="83.6">1</text>
<text x="138.3" y="102.6">2</text>
<text x="152.3" y="102.6">1</text>
<text x="158.6" y="102.6">2</text>
<text x="172.6" y="102.6">1</text>
<text x="178.9" y="102.6">2</text>
<text x="192.9" y="102.6">1</text>
<text x="199.3" y="102.6">2</text>
<text x="213.2" y="102.6">1</text>
<text x="219.6" y="102.6">2</text>
<text x="233.6" y="102.6">1</text>
<text x="239.9" y="102.6">2</text>
<text x="253.9" y="102.6">1</text>
<text x="260.2" y="102.6">2</text>
<text x="274.2" y="102.6">1</text>
<text x="171.3" y="125.5">2</text>
<text x="185.3" y="125.5">1</text>
</g>
<g font-size="1.8" fill="#840000">
<text x="35" y="11.8">1</text>
<text x="85" y="11.8">2</text>
<text x="135" y="11.8">3</text>
<text x="185" y="11.8">4</text>
<text x="235" y="11.8">5</text>
<text x="285" y="11.8">6</text>
<text x="10.4" y="35.8">A</text>
<text x="285.4" y="35.8">A</text>
<text x="261.6" y="46.6">K16B</text>
<text x="269.4" y="46.6">K16A</text>
<text x="79.7" y="72.3" transform="rotate(-90 79.7 72.3)">ENCA</text>
<text x="82.2" y="72.5" transform="rotate(-90 82.2 72.5)">ENCB</text>
<text x="10.3" y="85.8">B</text>
<text x="285.3" y="85.8">B</text>
<text x="165.1" y="126.6">K16B</text>
<text x="188" y="126.6">K16A</text>
<text x="10.3" y="135.8">C</text>
<text x="122" y="136.8">ENCA</text>
<text x="144.8" y="136.8">K16B</text>
<text x="285.3" y="135.8">C</text>
<text x="54.3" y="139.8" transform="rotate(-90 54.3 139.8)">ENCB</text>
<text x="56.8" y="139.6" transform="rotate(-90 56.8 139.6)">ENCA</text>
<text x="121.9" y="141.9">ENCB</text>
<text x="144.8" y="141.9">K16A</text>
<text x="96.2" y="163.7" transform="rotate(-90 96.2 163.7)">ENCA</text>
<text x="105.1" y="163.9" transform="rotate(-90 105.1 163.9)">ENCB</text>
<text x="10.3" y="185.8">D</text>
<text x="285.3" y="185.8">D</text>
<text x="35" y="199.8">1</text>
<text x="85" y="199.8">2</text>
<text x="135" y="199.8">3</text>
<text x="185" y="199.8">4</text>
<text x="235" y="199.8">5</text>
<text x="285" y="199.8">6</text>
</g>
<g font-size="1.8" fill="#006464">
<text x="35.9" y="27.6">GND</text>
<text x="49.3" y="27.5">GND</text>
<text x="81.5" y="27.5">P20</text>
<text x="49.3" y="30">P21</text>
<text x="49.3" y="32.6">P22</text>
<text x="49.3" y="35.1">P23</text>
<text x="81.5" y="35.1">P17</text>
<text x="81.5" y="32.6">P18</text>
<text x="81.5" y="30">P19</text>
<text x="136.7" y="34.3" transform="rotate(-90 136.7 34.3)">D0</text>
<text x="141.8" y="33.7" transform="rotate(-90 141.8 33.7)">D</text>
<text x="157" y="34.3" transform="rotate(-90 157 34.3)">D1</text>
<text x="162.1" y="33.7" transform="rotate(-90 162.1 33.7)">D</text>
<text x="177.4" y="34.3" transform="rotate(-90 177.4 34.3)">D2</text>
<text x="182.4" y="33.7" transform="rotate(-90 182.4 33.7)">D</text>
<text x="197.7" y="34.3" transform="rotate(-90 197.7 34.3)">D3</text>
<text x="202.8" y="33.7" transform="rotate(-90 202.8 33.7)">D</text>
<text x="218" y="34.3" transform="rotate(-90 218 34.3)">D4</text>
<text x="223.1" y="33.7" transform="rotate(-90 223.1 33.7)">D</text>
<text x="238.3" y="34.3" transform="rotate(-90 238.3 34.3)">D5</text>
<text x="243.4" y="33.7" transform="rotate(-90 243.4 33.7)">D</text>
<text x="258.6" y="34.3" transform="rotate(-90 258.6 34.3)">D6</text>
<text x="263.7" y="33.7" transform="rotate(-90 263.7 33.7)">D</text>
<text x="49.3" y="37.7">P24</text>
<text x="49.3" y="40.2">P25</text>
<text x="79" y="37.7">SWCLK</text>
<text x="79.4" y="40.2">SWDIO</text>
<text x="49.3" y="42.7">NC</text>
<text x="49.3" y="45.3">NC</text>
<text x="49.3" y="47.8">P28</text>
<text x="81.5" y="47.8">P14</text>
<text x="81.5" y="45.3">P15</text>
<text x="81.5" y="42.7">P16</text>
<text x="35.9" y="53">GND</text>
<text x="49.3" y="50.4">P29</text>
<text x="49.3" y="52.9">GND</text>
<text x="81.5" y="52.9">P12</text>
<text x="81.5" y="50.4">P13</text>
<text x="136.7" y="54" transform="rotate(-90 136.7 54)">D10</text>
<text x="141.8" y="52.8" transform="rotate(-90 141.8 52.8)">D</text>
<text x="157" y="54" transform="rotate(-90 157 54)">D11</text>
<text x="162.1" y="52.8" transform="rotate(-90 162.1 52.8)">D</text>
<text x="177.4" y="54" transform="rotate(-90 177.4 54)">D12</text>
<text x="182.4" y="52.8" transform="rotate(-90 182.4 52.8)">D</text>
<text x="197.7" y="54" transform="rotate(-90 197.7 54)">D13</text>
<text x="202.8" y="52.8" transform="rotate(-90 202.8 52.8)">D</text>
<text x="218" y="54" transform="rotate(-90 218 54)">D14</text>
<text x="223.1" y="52.8" transform="rotate(-90 223.1 52.8)">D</text>
<text x="238.3" y="54" transform="rotate(-90 238.3 54)">D15</text>
<text x="243.4" y="52.8" transform="rotate(-90 243.4 52.8)">D</text>
<text x="258.6" y="54" transform="rotate(-90 258.6 54)">D16</text>
<text x="263.7" y="52.8" transform="rotate(-90 263.7 52.8)">D</text>
<text x="36.2" y="55">VCC</text>
<text x="49.3" y="55.4">VCC</text>
<text x="54.2" y="59.9" transform="rotate(-90 54.2 59.9)">P30</text>
<text x="56.7" y="59.9" transform="rotate(-90 56.7 59.9)">P00</text>
<text x="59.2" y="59.9" transform="rotate(-90 59.2 59.9)">P01</text>
<text x="61.8" y="59.9" transform="rotate(-90 61.8 59.9)">P02</text>
<text x="64.3" y="59.9" transform="rotate(-90 64.3 59.9)">P03</text>
<text x="66.9" y="59.9" transform="rotate(-90 66.9 59.9)">P04</text>
<text x="69.4" y="59.9" transform="rotate(-90 69.4 59.9)">P05</text>
<text x="71.9" y="59.9" transform="rotate(-90 71.9 59.9)">P06</text>
<text x="74.5" y="59.9" transform="rotate(-90 74.5 59.9)">P07</text>
<text x="77" y="59.9" transform="rotate(-90 77 59.9)">P08</text>
<text x="79.6" y="59.9" transform="rotate(-90 79.6 59.9)">P09</text>
<text x="81.5" y="55.4">P11</text>
<text x="82.1" y="59.9" transform="rotate(-90 82.1 59.9)">P10</text>
<text x="136.7" y="71.8" transform="rotate(-90 136.7 71.8)">D20</text>
<text x="141.8" y="70.5" transform="rotate(-90 141.8 70.5)">D</text>
<text x="157" y="71.8" transform="rotate(-90 157 71.8)">D21</text>
<text x="162.1" y="70.5" transform="rotate(-90 162.1 70.5)">D</text>
<text x="177.4" y="71.8" transform="rotate(-90 177.4 71.8)">D22</text>
<text x="182.4" y="70.5" transform="rotate(-90 182.4 70.5)">D</text>
<text x="197.7" y="71.8" transform="rotate(-90 197.7 71.8)">D23</text>
<text x="202.8" y="70.5" transform="rotate(-90 202.8 70.5)">D</text>
<text x="218" y="71.8" transform="rotate(-90 218 71.8)">D24</text>
<text x="223.1" y="70.5" transform="rotate(-90 223.1 70.5)">D</text>
<text x="238.3" y="71.8" transform="rotate(-90 238.3 71.8)">D25</text>
<text x="243.4" y="70.5" transform="rotate(-90 243.4 70.5)">D</text>
<text x="258.6" y="71.8" transform="rotate(-90 258.6 71.8)">D26</text>
<text x="263.7" y="70.5" transform="rotate(-90 263.7 70.5)">D</text>
<text x="141.8" y="89.6" transform="rotate(-90 141.8 89.6)">D</text>
<text x="162.1" y="89.6" transform="rotate(-90 162.1 89.6)">D</text>
<text x="182.4" y="89.6" transform="rotate(-90 182.4 89.6)">D</text>
<text x="202.8" y="89.6" transform="rotate(-90 202.8 89.6)">D</text>
<text x="223.1" y="89.6" transform="rotate(-90 223.1 89.6)">D</text>
<text x="243.4" y="89.6" transform="rotate(-90 243.4 89.6)">D</text>
<text x="263.7" y="89.6" transform="rotate(-90 263.7 89.6)">D</text>
<text x="35.9" y="94.9">GND</text>
<text x="49.3" y="94.8">GND</text>
<text x="81.5" y="94.8">P20</text>
<text x="136.7" y="90.8" transform="rotate(-90 136.7 90.8)">D30</text>
<text x="157" y="90.8" transform="rotate(-90 157 90.8)">D31</text>
<text x="177.4" y="90.8" transform="rotate(-90 177.4 90.8)">D32</text>
<text x="197.7" y="90.8" transform="rotate(-90 197.7 90.8)">D33</text>
<text x="218" y="90.8" transform="rotate(-90 218 90.8)">D34</text>
<text x="238.3" y="90.8" transform="rotate(-90 238.3 90.8)">D35</text>
<text x="258.6" y="90.8" transform="rotate(-90 258.6 90.8)">D36</text>
<text x="49.3" y="97.3">P21</text>
<text x="49.3" y="99.9">P22</text>
<text x="81.5" y="99.9">P18</text>
<text x="81.5" y="97.3">P19</text>
<text x="49.3" y="102.4">P23</text>
<text x="49.3" y="105">P24</text>
<text x="49.3" y="107.5">P25</text>
<text x="79" y="105">SWCLK</text>
<text x="79.4" y="107.5">SWDIO</text>
<text x="81.5" y="102.4">P17</text>
<text x="49.3" y="110">NC</text>
<text x="49.3" y="112.6">NC</text>
<text x="81.5" y="112.6">P15</text>
<text x="81.5" y="110">P16</text>
<text x="136.7" y="111.1" transform="rotate(-90 136.7 111.1)">D40</text>
<text x="141.8" y="109.9" transform="rotate(-90 141.8 109.9)">D</text>
<text x="157" y="111.1" transform="rotate(-90 157 111.1)">D41</text>
<text x="162.1" y="109.9" transform="rotate(-90 162.1 109.9)">D</text>
<text x="177.4" y="111.1" transform="rotate(-90 177.4 111.1)">D42</text>
<text x="182.4" y="109.9" transform="rotate(-90 182.4 109.9)">D</text>
<text x="197.7" y="111.1" transform="rotate(-90 197.7 111.1)">D43</text>
<text x="202.8" y="109.9" transform="rotate(-90 202.8 109.9)">D</text>
<text x="218" y="111.1" transform="rotate(-90 218 111.1)">D44</text>
<text x="223.1" y="109.9" transform="rotate(-90 223.1 109.9)">D</text>
<text x="238.3" y="111.1" transform="rotate(-90 238.3 111.1)">D45</text>
<text x="243.4" y="109.9" transform="rotate(-90 243.4 109.9)">D</text>
<text x="258.6" y="111.1" transform="rotate(-90 258.6 111.1)">D46</text>
<text x="263.7" y="109.9" transform="rotate(-90 263.7 109.9)">D</text>
<text x="49.3" y="117.7">P29</text>
<text x="49.3" y="115.1">P28</text>
<text x="81.5" y="117.7">P13</text>
<text x="81.5" y="115.1">P14</text>
<text x="35.9" y="120.3">GND</text>
<text x="36.2" y="122.3">VCC</text>
<text x="49.3" y="120.2">GND</text>
<text x="49.3" y="122.7">VCC</text>
<text x="81.5" y="122.7">P11</text>
<text x="81.5" y="120.2">P12</text>
<text x="54.2" y="127.3" transform="rotate(-90 54.2 127.3)">P30</text>
<text x="56.7" y="127.3" transform="rotate(-90 56.7 127.3)">P00</text>
<text x="59.2" y="127.3" transform="rotate(-90 59.2 127.3)">P01</text>
<text x="61.8" y="127.3" transform="rotate(-90 61.8 127.3)">P02</text>
<text x="64.3" y="127.3" transform="rotate(-90 64.3 127.3)">P03</text>
<text x="66.9" y="127.3" transform="rotate(-90 66.9 127.3)">P04</text>
<text x="69.4" y="127.3" transform="rotate(-90 69.4 127.3)">P05</text>
<text x="71.9" y="127.3" transform="rotate(-90 71.9 127.3)">P06</text>
<text x="74.5" y="127.3" transform="rotate(-90 74.5 127.3)">P07</text>
<text x="77" y="127.3" transform="rotate(-90 77 127.3)">P08</text>
<text x="79.6" y="127.3" transform="rotate(-90 79.6 127.3)">P09</text>
<text x="82.1" y="127.3" transform="rotate(-90 82.1 127.3)">P10</text>
<text x="133.3" y="129.9">SW16</text>
<text x="125" y="132.2">Rotary_Encoder_Switch</text>
<text x="33.7" y="142.4">J_PROG_PORT1</text>
<text x="117.5" y="143.6">GND</text>
<text x="32.3" y="144.7">Conn_01x04_Male</text>
<text x="46.4" y="147.3">VCC</text>
<text x="93.8" y="146.3">VCC</text>
<text x="102.7" y="146.3">VCC</text>
<text x="46.4" y="154.4">GND</text>
<text x="97" y="153.3">R2</text>
<text x="97" y="155.6">10k</text>
<text x="105.9" y="153.3">R1</text>
<text x="105.9" y="155.6">10k</text>
<text x="27.8" y="160.3">VCC</text>
<text x="48.1" y="160.3">VCC</text>
<text x="36.5" y="168.6">SW_LEFT1</text>
<text x="36.5" y="170.9">SW_SPDT</text>
<text x="56.9" y="168.6">SW_RIGHT1</text>
<text x="56.9" y="170.9">SW_SPDT</text>
<text x="34.8" y="177.5">BT_LEFT1</text>
<text x="34.8" y="179.8">Battery_Cell</text>
<text x="55.1" y="177.5">BT_RIGHT1</text>
<text x="55.1" y="179.8">Battery_Cell</text>
<text x="29.9" y="186.8">GND</text>
<text x="50.2" y="186.8">GND</text>
</g>
<g font-size="1.8" fill="#a90000">
<text x="45.1" y="26.4">1</text>
<text x="45.1" y="29">2</text>
<text x="87.6" y="29">35</text>
<text x="87.6" y="26.4">36</text>
<text x="45.1" y="31.5">3</text>
<text x="45.1" y="34">4</text>
<text x="87.6" y="34">33</text>
<text x="87.6" y="31.5">34</text>
<text x="45.1" y="36.6">5</text>
<text x="45.1" y="39.1">6</text>
<text x="45.1" y="41.7">7</text>
<text x="87.6" y="41.7">30</text>
<text x="87.6" y="39.1">31</text>
<text x="87.6" y="36.6">32</text>
<text x="45.1" y="44.2">8</text>
<text x="45.1" y="46.7">9</text>
<text x="87.6" y="46.7">28</text>
<text x="87.6" y="44.2">29</text>
<text x="44.4" y="49.3">10</text>
<text x="44.4" y="51.8">11</text>
<text x="87.6" y="51.8">26</text>
<text x="87.6" y="49.3">27</text>
<text x="44.4" y="54.4">12</text>
<text x="87.6" y="54.4">25</text>
<text x="53.1" y="64.8" transform="rotate(-90 53.1 64.8)">13</text>
<text x="55.6" y="64.8" transform="rotate(-90 55.6 64.8)">14</text>
<text x="58.2" y="64.8" transform="rotate(-90 58.2 64.8)">15</text>
<text x="60.7" y="64.8" transform="rotate(-90 60.7 64.8)">16</text>
<text x="63.2" y="64.8" transform="rotate(-90 63.2 64.8)">17</text>
<text x="65.8" y="64.8" transform="rotate(-90 65.8 64.8)">18</text>
<text x="68.3" y="64.8" transform="rotate(-90 68.3 64.8)">19</text>
<text x="70.9" y="64.8" transform="rotate(-90 70.9 64.8)">20</text>
<text x="73.4" y="64.8" transform="rotate(-90 73.4 64.8)">21</text>
<text x="75.9" y="64.8" transform="rotate(-90 75.9 64.8)">22</text>
<text x="78.5" y="64.8" transform="rotate(-90 78.5 64.8)">23</text>
<text x="81" y="64.8" transform="rotate(-90 81 64.8)">24</text>
<text x="45.1" y="93.7">1</text>
<text x="87.6" y="93.7">36</text>
<text x="45.1" y="96.3">2</text>
<text x="45.1" y="98.8">3</text>
<text x="45.1" y="101.3">4</text>
<text x="87.6" y="101.3">33</text>
<text x="87.6" y="98.8">34</text>
<text x="87.6" y="96.3">35</text>
<text x="45.1" y="103.9">5</text>
<text x="45.1" y="106.4">6</text>
<text x="87.6" y="106.4">31</text>
<text x="87.6" y="103.9">32</text>
<text x="45.1" y="109">7</text>
<text x="45.1" y="111.5">8</text>
<text x="87.6" y="111.5">29</text>
<text x="87.6" y="109">30</text>
<text x="44.4" y="116.6">10</text>
<text x="44.4" y="119.1">11</text>
<text x="45.1" y="114">9</text>
<text x="87.6" y="119.1">26</text>
<text x="87.6" y="116.6">27</text>
<text x="87.6" y="114">28</text>
<text x="44.4" y="121.7">12</text>
<text x="87.6" y="121.7">25</text>
<text x="53.1" y="132.1" transform="rotate(-90 53.1 132.1)">13</text>
<text x="55.6" y="132.1" transform="rotate(-90 55.6 132.1)">14</text>
<text x="58.2" y="132.1" transform="rotate(-90 58.2 132.1)">15</text>
<text x="60.7" y="132.1" transform="rotate(-90 60.7 132.1)">16</text>
<text x="63.2" y="132.1" transform="rotate(-90 63.2 132.1)">17</text>
<text x="65.8" y="132.1" transform="rotate(-90 65.8 132.1)">18</text>
<text x="68.3" y="132.1" transform="rotate(-90 68.3 132.1)">19</text>
<text x="70.9" y="132.1" transform="rotate(-90 70.9 132.1)">20</text>
<text x="73.4" y="132.1" transform="rotate(-90 73.4 132.1)">21</text>
<text x="75.9" y="132.1" transform="rotate(-90 75.9 132.1)">22</text>
<text x="78.5" y="132.1" transform="rotate(-90 78.5 132.1)">23</text>
<text x="81" y="132.1" transform="rotate(-90 81 132.1)">24</text>
<text x="128.9" y="135.6">A</text>
<text x="141" y="135.6">S1</text>
<text x="128.8" y="140.7">B</text>
<text x="128.8" y="138.2">C</text>
<text x="141" y="140.7">S2</text>
<text x="40.6" y="145.8">1</text>
<text x="40.6" y="148.3">2</text>
<text x="40.6" y="150.9">3</text>
<text x="40.6" y="153.4">4</text>
<text x="31.1" y="165.8" transform="rotate(-90 31.1 165.8)">1</text>
<text x="36.2" y="165.8" transform="rotate(-90 36.2 165.8)">3</text>
<text x="51.4" y="165.8" transform="rotate(-90 51.4 165.8)">1</text>
<text x="56.5" y="165.8" transform="rotate(-90 56.5 165.8)">3</text>
<text x="33.7" y="173.4" transform="rotate(-90 33.7 173.4)">2</text>
<text x="54" y="173.4" transform="rotate(-90 54 173.4)">2</text>
</g>
</svg>
